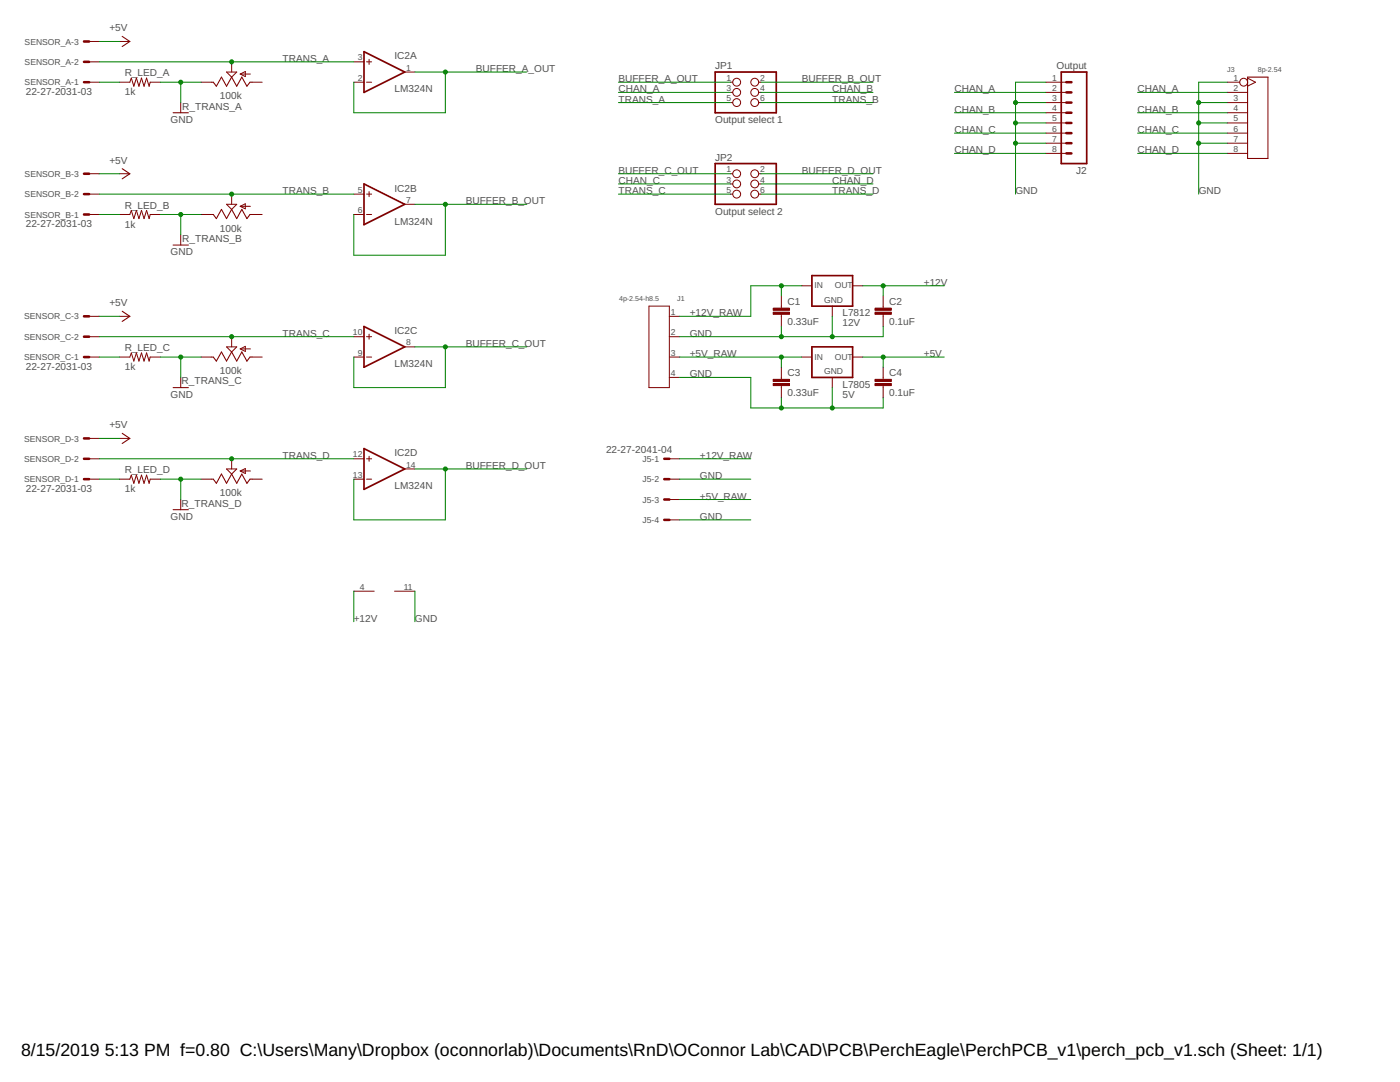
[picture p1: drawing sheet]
<svg xmlns="http://www.w3.org/2000/svg" width="279mm" height="216mm" viewBox="0 0 279 216" stroke-linecap="round" stroke-linejoin="round" font-family="sans-serif">
<path d="M72.6 10.3l8.2 4.1-8.2 4zM142.7 14.4h12.2v8.1h-12.2zM211.8 14.4h5.1v18.2h-5.1zM72.6 36.7l8.2 4.1-8.2 4zM142.7 32.6h12.2v8.2h-12.2zM162 55h8.2v6.1h-8.2zM72.6 65.2l8.2 4-8.2 4.1zM162 69.2h8.2v6.1h-8.2zM72.6 89.5l8.2 4.1-8.2 4z" fill="none" stroke="#800000" stroke-width=".34"/>
<g fill="none" stroke="#800000" stroke-width=".2">
<path d="M17.8 12.3h2M17.8 16.4h2M17.8 8.3h2M23.9 16.4h2l.3-.8 .5 1.6 .5-1.6 .5 1.6 .5-1.6 .5 1.6 .6-1.6 .5 1.6 .2-.8h2M23.9 8.3h2M40.1 16.4h2.5M45.2 14.4h2l-1 1zM46.2 12.3v2.1M47.9 14.8h2.1M47.9 14.8l1.1-.5v1zM49.9 16.4h2.4M70.6 12.3h2"/>
<path d="M70.6 16.4h2M73.2 12.3h1M73.2 16.4h1M73.7 11.8v1M80.8 14.4h2M145.8 16.4h.4M145.8 18.4h.4M151.4 16.4h.5M151.4 18.4h.5M208.7 16.4h4.1M208.7 18.4h4.1M244.9 16.4h2.5"/>
<path d="M244.9 18.4h4.1M249 15.6l1.6 .8-1.6 .8M17.8 38.7h2M17.8 34.7h2M23.9 34.7h2M36.1 20.5v2M46.2 38.7v2.1M70.6 38.7h2M73.2 38.7h1M73.7 38.2v1M145.8 38.7h.4M145.8 34.7h.4"/>
<path d="M145.8 20.5h.4M145.8 36.7h.4M151.4 38.7h.5M151.4 34.7h.5M151.4 20.5h.5M151.4 36.7h.5M208.7 20.5h4.1M208.7 22.5h4.1M208.7 24.5h4.1M208.7 26.6h4.1M208.7 28.6h4.1M208.7 30.6h4.1"/>
<path d="M244.9 20.5h4.1M244.9 22.5h4.1M244.9 24.5h4.1M244.9 26.6h4.1M244.9 28.6h4.1M244.9 30.6h4.1M17.8 42.8h2M23.9 42.8h2l.3-.8 .5 1.6 .5-1.6 .5 1.6 .5-1.6 .5 1.6 .6-1.6 .5 1.6 .2-.8h2M36.1 46.9v2M40.1 42.8h2.5M45.2 40.8h2l-1 1zM47.9 41.2l1.1-.5v1z"/>
<path d="M47.9 41.2h2.1M49.9 42.8h2.4M70.6 42.8h2M73.2 42.8h1M80.8 40.8h2M155.9 59.1v2.4M160 57h2M170.2 57h2M176.3 59.1v2.4M17.8 67.2h2M17.8 71.2h2M17.8 63.1h2"/>
<path d="M23.9 71.2h2l.3-.8 .5 1.7 .5-1.7 .5 1.7 .5-1.7 .5 1.7 .6-1.7 .5 1.7 .2-.9h2M23.9 63.1h2M36.1 75.3v2M40.1 71.2h2.5M45.2 69.2h2l-1 1zM46.2 67.2v2M47.9 69.6l1.1-.5v1zM47.9 69.6h2.1M49.9 71.2h2.4M70.6 67.2h2M70.6 71.2h2M73.2 67.2h1"/>
<path d="M73.2 71.2h1M73.7 66.7v1M80.8 69.2h2M129.5 61.1h4.1v16.2h-4.1zM133.6 67.2h2M133.6 71.2h2M133.6 63.1h2M133.6 75.3h2M155.9 62.7v2.5M155.9 73.3v2.4M155.9 76.9v2.5M160 71.2h2"/>
<path d="M166.1 61.1v2M166.1 75.3v2M170.2 71.2h2M176.3 62.7v2.5M176.3 73.3v2.4M176.3 76.9v2.5M17.8 91.5h2M17.8 95.6h2M17.8 87.5h2M23.9 95.6h2l.3-.8 .5 1.6 .5-1.6 .5 1.6 .5-1.6 .5 1.6 .6-1.6 .5 1.6 .2-.8h2M23.9 87.5h2M36.1 99.7v2"/>
<path d="M40.1 95.6h2.5M45.2 93.6h2l-1 1zM46.2 91.5v2.1M47.9 94l1.1-.5v1zM47.9 94h2.1M49.9 95.6h2.4M70.6 91.5h2M70.6 95.6h2M73.2 91.5h1M73.2 95.6h1M73.7 91v1.1M80.8 93.6h2"/>
<path d="M133.6 91.5h2M133.6 95.6h2M133.6 99.7h2M70.6 118h4.1M78.7 118h4.1M133.6 103.7h2"/>
<circle cx="147" cy="18.4" r=".78"/>
<circle cx="147" cy="16.4" r=".78"/>
<circle cx="150.6" cy="16.4" r=".78"/>
<circle cx="150.6" cy="18.4" r=".78"/>
<circle cx="248.2" cy="16.4" r=".78"/>
<circle cx="147" cy="34.7" r=".78"/>
<circle cx="147" cy="38.7" r=".78"/>
<circle cx="147" cy="36.7" r=".78"/>
<circle cx="147" cy="20.5" r=".78"/>
<circle cx="150.6" cy="36.7" r=".78"/>
<circle cx="150.6" cy="38.7" r=".78"/>
<circle cx="150.6" cy="34.7" r=".78"/>
<circle cx="150.6" cy="20.5" r=".78"/>
</g>
<g fill="none" stroke="#800000" stroke-width=".51">
<path d="M16.8 16.4h1M16.8 12.3h1M16.8 8.3h1M212.8 16.4h1M212.8 18.4h1M16.8 38.7h1M16.8 34.7h1M212.8 20.5h1M212.8 24.5h1M212.8 22.5h1M212.8 26.6h1M212.8 28.6h1"/>
<path d="M212.8 30.6h1M16.8 42.8h1M16.8 71.2h1M16.8 67.2h1M16.8 63.1h1M16.8 95.6h1M16.8 91.5h1M16.8 87.5h1M132.6 95.6h1M132.6 91.5h1M132.6 99.7h1M132.6 103.7h1"/>
</g>
<g fill="none" stroke="#800000" stroke-width=".21">
<path d="M24.4 7.3l1.5 1-1.5 1M42.6 16.4l.6 .8 1-1.8 1 1.8 1-1.8 1 1.8 1.1-1.8 1 1.8 .6-.8M249 15.4h4v16.2h-4zM24.4 33.7l1.5 1-1.5 1M34.5 22.5h3.1M34.5 48.9h3.1M42.6 42.8l.6 .8 1-1.8 1 1.8 1-1.8 1 1.8 1.1-1.8 1 1.8 .6-.8M24.4 62.1l1.5 1-1.5 1M34.5 77.3h3.1M42.6 71.2l.6 .9 1-1.9 1 1.9 1-1.9 1 1.9 1.1-1.9 1 1.9 .6-.9M24.4 86.5l1.5 1-1.5 1M42.6 95.6l.6 .8 1-1.8 1 1.8 1-1.8 1 1.8 1.1-1.8 1 1.8 .6-.8"/>
<path d="M34.5 101.7h3.1"/>
</g>
<g fill="#800000" stroke="#800000" stroke-width=".2">
<path d="M154.3 62.3h3.3v.4h-3.3z"/>
<path d="M154.3 61.5h3.3v.4h-3.3z"/>
<path d="M174.6 62.3h3.3v.4h-3.3z"/>
<path d="M174.6 61.5h3.3v.4h-3.3z"/>
<path d="M154.3 76.5h3.3v.4h-3.3z"/>
<path d="M154.3 75.7h3.3v.4h-3.3z"/>
<path d="M174.6 76.5h3.3v.4h-3.3z"/>
<path d="M174.6 75.7h3.3v.4h-3.3z"/>
</g>
<g fill="none" stroke="#008000" stroke-width=".2">
<path d="M19.8 16.4h4.1M19.8 8.3h4.1M19.8 12.3h50.8M32 16.4h8.1M36.1 16.4v4.1M82.8 14.4h22.3M88.9 14.4v8.1h-18.3v-6.1M123.4 16.4h22.4M123.4 18.4h22.4M151.9 16.4h22.3M151.9 18.4h22.3M190.5 18.4h18.2"/>
<path d="M208.7 16.4h-6v22.3M227 18.4h17.9M244.9 16.4h-5.7v22.3M19.8 34.7h4.1M19.8 38.7h50.8M123.4 20.5h22.4M123.4 34.7h22.4M123.4 38.7h22.4M123.4 36.7h22.4M151.9 20.5h22.3M151.9 34.7h22.3M151.9 38.7h22.3"/>
<path d="M151.9 36.7h22.3M190.5 22.5h18.2M190.5 30.6h18.2M190.5 26.6h18.2M202.7 20.5h6M202.7 24.5h6M202.7 28.6h6M227 22.5h17.9M227 30.6h17.9M227 26.6h17.9M239.2 20.5h5.7M239.2 24.5h5.7"/>
<path d="M239.2 28.6h5.7M19.8 42.8h4.1M32 42.8h8.1M36.1 42.8v4.1M82.8 40.8h22.3M88.9 40.8v10.1h-18.3v-8.1M155.9 57v2.1M160 57h-10.2v6.1h-14.2M172.2 57h16.2M176.3 57v2.1M19.8 71.2h4.1M19.8 67.2h50.8"/>
<path d="M19.8 63.1h4.1M32 71.2h8.1M36.1 71.2v4.1M82.8 69.2h22.3M88.9 69.2v8.1h-18.3v-6.1M135.6 71.2h24.4M135.6 75.3h14.2v6.1h26.5v-2M155.9 65.2v2M155.9 71.2v2.1M155.9 79.4v2M166.1 63.1v4.1M166.1 77.3v4.1"/>
<path d="M172.2 71.2h16.2M176.3 65.2v2h-40.7M176.3 71.2v2.1M19.8 95.6h4.1M19.8 87.5h4.1M19.8 91.5h50.8M32 95.6h8.1M36.1 95.6v4.1M82.8 93.6h22.3M88.9 93.6v10.1h-18.3v-8.1M135.6 95.6h14.2M135.6 91.5h14.2"/>
<path d="M135.6 99.7h14.2M70.6 118v6.1M82.8 118v6.1M135.6 103.7h14.2"/>
</g>
<g fill="#008000" stroke="#008000" stroke-width=".2">
<circle cx="36.1" cy="16.4" r=".4"/>
<circle cx="36.1" cy="42.8" r=".4"/>
<circle cx="36.1" cy="71.2" r=".4"/>
<circle cx="36.1" cy="95.6" r=".4"/>
<circle cx="166.1" cy="81.4" r=".4"/>
<circle cx="155.9" cy="81.4" r=".4"/>
<circle cx="202.7" cy="20.5" r=".4"/>
<circle cx="202.7" cy="24.5" r=".4"/>
<circle cx="202.7" cy="28.6" r=".4"/>
<circle cx="239.2" cy="20.5" r=".4"/>
<circle cx="239.2" cy="24.5" r=".4"/>
<circle cx="239.2" cy="28.6" r=".4"/>
<circle cx="166.1" cy="67.2" r=".4"/>
<circle cx="155.9" cy="67.2" r=".4"/>
<circle cx="176.3" cy="71.2" r=".4"/>
<circle cx="88.9" cy="14.4" r=".4"/>
<circle cx="88.9" cy="40.8" r=".4"/>
<circle cx="88.9" cy="69.2" r=".4"/>
<circle cx="88.9" cy="93.6" r=".4"/>
<circle cx="46.2" cy="12.3" r=".4"/>
<circle cx="46.2" cy="38.7" r=".4"/>
<circle cx="46.2" cy="67.2" r=".4"/>
<circle cx="46.2" cy="91.5" r=".4"/>
<circle cx="176.3" cy="57" r=".4"/>
<circle cx="155.9" cy="71.2" r=".4"/>
<circle cx="155.9" cy="57" r=".4"/>
</g>
<g font-size="3.5">
<text x="4.2" y="210.7">8/15/2019</text>
<text x="20.9" y="210.7">5:13 PM f=0.80 C:\Users\Many\Dropbox (oconnorlab)\Documents\RnD\OConnor Lab\CAD\PCB\PerchEagle\PerchPCB_v1\perch_pcb_v1.sch (Sheet: 1/1)</text>
</g>
<g font-size="2" fill="#505050">
<text x="21.8" y="6.2">+5V</text>
<text x="78.7" y="11.8">IC2A</text>
<text x="24.9" y="15.2">R_LED_A</text>
<text x="56.4" y="12.3">TRANS_A</text>
<text x="95" y="14.4">BUFFER_A_OUT</text>
<text x="123.4" y="16.4">BUFFER_A_OUT</text>
<text x="142.7" y="13.9">JP1</text>
<text x="160" y="16.4">BUFFER_B_OUT</text>
<text x="210.8" y="13.8">Output</text>
<text x="5.1" y="18.9">22-27-2031-03</text>
<text x="24.9" y="19">1k</text>
<text x="36.4" y="21.9">R_TRANS_A</text>
<text x="43.9" y="19.8">100k</text>
<text x="78.7" y="18.4">LM324N</text>
<text x="123.4" y="20.5">TRANS_A</text>
<text x="123.4" y="18.4">CHAN_A</text>
<text x="166.1" y="20.5">TRANS_B</text>
<text x="166.1" y="18.4">CHAN_B</text>
<text x="190.5" y="18.4">CHAN_A</text>
<text x="190.5" y="22.5">CHAN_B</text>
<text x="227" y="18.4">CHAN_A</text>
<text x="227" y="22.5">CHAN_B</text>
<text x="34" y="24.5">GND</text>
<text x="142.7" y="24.5">Output select 1</text>
<text x="190.5" y="26.6">CHAN_C</text>
<text x="227" y="26.6">CHAN_C</text>
<text x="21.8" y="32.6">+5V</text>
<text x="123.4" y="34.7">BUFFER_C_OUT</text>
<text x="142.7" y="32.1">JP2</text>
<text x="160" y="34.7">BUFFER_D_OUT</text>
<text x="190.5" y="30.6">CHAN_D</text>
<text x="214.7" y="34.7">J2</text>
<text x="227" y="30.6">CHAN_D</text>
<text x="24.9" y="41.6">R_LED_B</text>
<text x="56.4" y="38.7">TRANS_B</text>
<text x="78.7" y="38.2">IC2B</text>
<text x="93" y="40.8">BUFFER_B_OUT</text>
<text x="123.4" y="38.7">TRANS_C</text>
<text x="123.4" y="36.7">CHAN_C</text>
<text x="166.1" y="38.7">TRANS_D</text>
<text x="166.1" y="36.7">CHAN_D</text>
<text x="202.7" y="38.7">GND</text>
<text x="239.2" y="38.7">GND</text>
<text x="5.1" y="45.3">22-27-2031-03</text>
<text x="24.9" y="45.4">1k</text>
<text x="43.9" y="46.3">100k</text>
<text x="78.7" y="44.8">LM324N</text>
<text x="142.7" y="42.8">Output select 2</text>
<text x="34" y="50.9">GND</text>
<text x="36.4" y="48.3">R_TRANS_B</text>
<text x="184.4" y="57">+12V</text>
<text x="21.8" y="61.1">+5V</text>
<text x="137.6" y="63.1">+12V_RAW</text>
<text x="157.2" y="64.8">0.33uF</text>
<text x="157.2" y="60.8">C1</text>
<text x="168.1" y="65.1">12V</text>
<text x="168.1" y="63.1">L7812</text>
<text x="177.5" y="64.8">0.1uF</text>
<text x="177.5" y="60.8">C2</text>
<text x="24.9" y="70">R_LED_C</text>
<text x="56.4" y="67.2">TRANS_C</text>
<text x="78.7" y="66.7">IC2C</text>
<text x="93" y="69.2">BUFFER_C_OUT</text>
<text x="137.6" y="67.2">GND</text>
<text x="137.6" y="71.2">+5V_RAW</text>
<text x="184.4" y="71.2">+5V</text>
<text x="5.1" y="73.8">22-27-2031-03</text>
<text x="24.9" y="73.9">1k</text>
<text x="36.3" y="76.7">R_TRANS_C</text>
<text x="43.9" y="74.7">100k</text>
<text x="78.7" y="73.3">LM324N</text>
<text x="137.6" y="75.3">GND</text>
<text x="157.2" y="75">C3</text>
<text x="168.1" y="77.3">L7805</text>
<text x="177.5" y="75">C4</text>
<text x="34" y="79.4">GND</text>
<text x="157.2" y="79.1">0.33uF</text>
<text x="168.1" y="79.4">5V</text>
<text x="177.5" y="79.1">0.1uF</text>
<text x="21.8" y="85.5">+5V</text>
<text x="24.9" y="94.4">R_LED_D</text>
<text x="56.4" y="91.6">TRANS_D</text>
<text x="78.7" y="91">IC2D</text>
<text x="93" y="93.6">BUFFER_D_OUT</text>
<text x="120.9" y="90.4">22-27-2041-04</text>
<text x="139.7" y="95.6">GND</text>
<text x="139.7" y="91.6">+12V_RAW</text>
<text x="5.1" y="98.2">22-27-2031-03</text>
<text x="24.9" y="98.3">1k</text>
<text x="36.3" y="101.1">R_TRANS_D</text>
<text x="43.9" y="99.1">100k</text>
<text x="78.7" y="97.6">LM324N</text>
<text x="139.7" y="99.7">+5V_RAW</text>
<text x="34" y="103.7">GND</text>
<text x="139.7" y="103.7">GND</text>
<text x="70.6" y="124.1">+12V</text>
<text x="82.8" y="124.1">GND</text>
</g>
<g font-size="1.7" fill="#505050">
<text x="4.9" y="8.9">SENSOR_A-3</text>
<text x="4.9" y="17">SENSOR_A-1</text>
<text x="4.9" y="13">SENSOR_A-2</text>
<text x="71.4" y="16.1">2</text>
<text x="71.4" y="12.1">3</text>
<text x="81" y="14.1">1</text>
<text x="145" y="16.1">1</text>
<text x="151.7" y="16.1">2</text>
<text x="210" y="16.1">1</text>
<text x="246.2" y="16.1">1</text>
<text x="145" y="18.1">3</text>
<text x="145" y="20.2">5</text>
<text x="151.7" y="18.1">4</text>
<text x="151.7" y="20.2">6</text>
<text x="210" y="18.1">2</text>
<text x="210" y="20.2">3</text>
<text x="210" y="22.2">4</text>
<text x="246.2" y="18.1">2</text>
<text x="246.2" y="20.2">3</text>
<text x="246.2" y="22.2">4</text>
<text x="210" y="24.2">5</text>
<text x="210" y="26.3">6</text>
<text x="210" y="28.3">7</text>
<text x="246.2" y="24.2">5</text>
<text x="246.2" y="26.3">6</text>
<text x="246.2" y="28.3">7</text>
<text x="4.9" y="35.3">SENSOR_B-3</text>
<text x="145" y="34.4">1</text>
<text x="151.7" y="34.4">2</text>
<text x="210" y="30.3">8</text>
<text x="246.2" y="30.3">8</text>
<text x="4.9" y="39.4">SENSOR_B-2</text>
<text x="71.4" y="38.5">5</text>
<text x="81" y="40.5">7</text>
<text x="145" y="36.4">3</text>
<text x="145" y="38.5">5</text>
<text x="151.7" y="36.4">4</text>
<text x="151.7" y="38.5">6</text>
<text x="4.9" y="43.4">SENSOR_B-1</text>
<text x="71.4" y="42.5">6</text>
<text x="162.5" y="57.5">IN</text>
<text x="166.6" y="57.5">OUT</text>
<text x="4.8" y="63.7">SENSOR_C-3</text>
<text x="133.9" y="62.8">1</text>
<text x="164.5" y="60.5">GND</text>
<text x="4.8" y="71.9">SENSOR_C-1</text>
<text x="4.8" y="67.8">SENSOR_C-2</text>
<text x="70.4" y="66.9">10</text>
<text x="71.4" y="71">9</text>
<text x="81" y="68.9">8</text>
<text x="133.9" y="66.9">2</text>
<text x="133.9" y="71">3</text>
<text x="162.5" y="71.7">IN</text>
<text x="166.6" y="71.7">OUT</text>
<text x="133.9" y="75">4</text>
<text x="164.5" y="74.7">GND</text>
<text x="4.8" y="88.1">SENSOR_D-3</text>
<text x="4.8" y="92.2">SENSOR_D-2</text>
<text x="70.4" y="95.3">13</text>
<text x="70.4" y="91.3">12</text>
<text x="81" y="93.3">14</text>
<text x="128.2" y="92.2">J5-1</text>
<text x="4.8" y="96.2">SENSOR_D-1</text>
<text x="128.2" y="96.2">J5-2</text>
<text x="128.2" y="100.3">J5-3</text>
<text x="128.2" y="104.3">J5-4</text>
<text x="71.8" y="117.7">4</text>
<text x="80.6" y="117.7">11</text>
</g>
<g font-size="1.4" fill="#505050">
<text x="244.9" y="14.4">J3</text>
<text x="251" y="14.4">8p-2.54</text>
<text x="123.6" y="60.1">4p-2.54-h8.5</text>
<text x="135.1" y="60.1">J1</text>
</g>
</svg>
